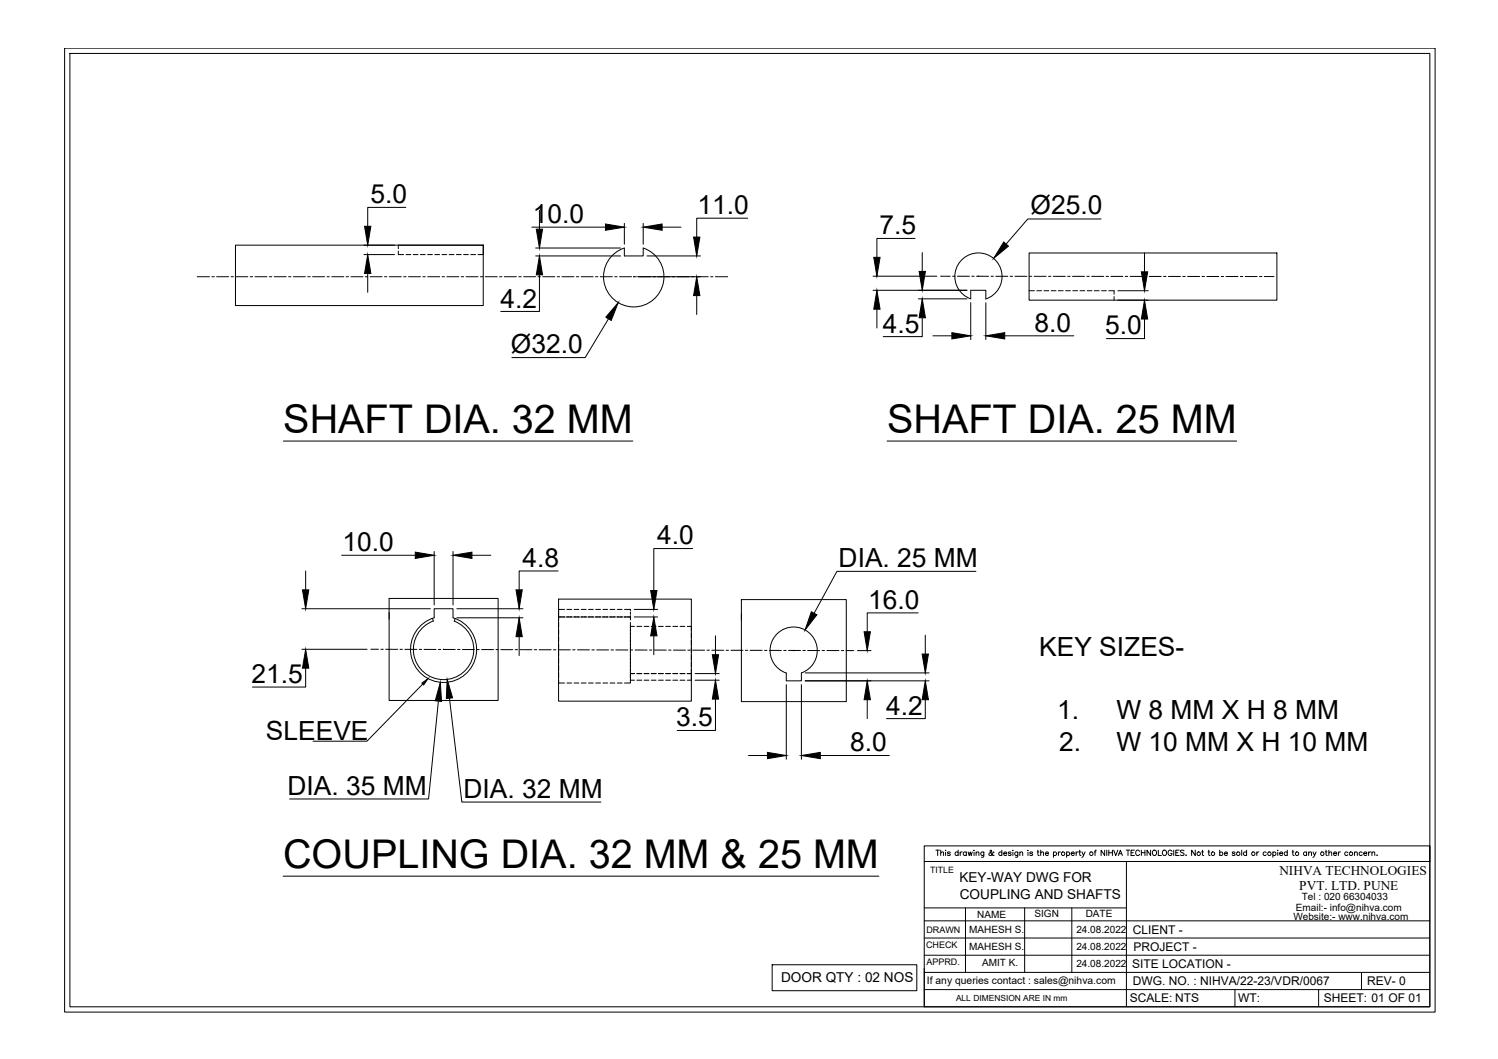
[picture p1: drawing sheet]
<svg xmlns="http://www.w3.org/2000/svg" width="420mm" height="297mm" viewBox="0 0 420 297" stroke-linecap="round" stroke-linejoin="round" font-family="sans-serif">
<!-- layer: 0 -->
<g fill="none" stroke="#000" stroke-width=".28">
<path d="M18.1 13.5h384.4v270.4h-384.4zM19.6 15h381.4v267.4h-381.4zM113.8 58.2h-10.7v5.3M151.3 59v5.3M55.3 77.6h3.5M59.4 77.6h.7M60.8 77.6h3.3M64.8 77.6h.7M66 68.8h69.5v16.9h-69.5zM66.1 77.6h3.4M70.2 77.6h.7M71.5 77.6h3.4"/>
<path d="M75.6 77.6h.6M76.9 77.6h3.4M80.9 77.6h.7M82.3 77.6h3.4M86.3 77.6h.7M87.7 77.6h3.3M91.7 77.6h.7M93.1 77.6h3.3M97.1 77.6h.7M98.4 77.6h3.4M102.1 71.4h8.6M102.1 68.8h8.6"/>
<path d="M102.5 77.6h.6M103.1 76.7v5.3M103.8 77.6h3.4M107.8 77.6h.7M109.2 77.6h3.4M111.7 70.4v1h1.5M113.2 77.6h.7M113.9 71.4h1.3M114.6 77.6h3.3M115.9 71.4h1.3M117.9 71.4h1.4M118.6 77.6h.7"/>
<path d="M119.9 71.4h1.4M120 77.6h3.3M122 71.4h1.3M124 71.4h1.3M124 77.6h.7M125.3 77.6h3.4M126 71.4h1.3M128 71.4h1.4M129.4 77.6h.6M130 71.4h1.4M130.7 77.6h3.4M132 71.4h1.4"/>
<path d="M134.8 77.6h.6M135.5 68.8v2.6h-1.4M135.5 68.8h-23.8v1M136.1 77.6h3.4M140.1 77.6h.7M141.5 77.6h3.3M145.5 77.6h.7M146.9 77.6h3.3M149.2 63.7h20.6M150.2 71.8h23.9M150.2 69.6h23.9M150.9 77.6h.7"/>
<path d="M151.3 77.1v10.3h-10.9M152.2 77.6h3.4M156.3 77.6h.6M157.6 77.6h3.4M161.7 77.6h.6M163 77.6h3.4M167 77.6h.7M168.4 77.6h3.3M171.5 71.9a8.4 8.4 0 0 1 3.6-2.3v2.2h5.3v-2.2a8.5 8.5 0 0 1 5 11.8 8.5 8.5 0 0 1-12.4 3.2 8.5 8.5 0 0 1-1.5-12.7zM172.4 77.6h.7M173.8 77.6h3.3M175.1 62.7v5.8"/>
<path d="M177.7 77.6h.8M177.8 77.6v.1M178.8 77.6h19.8M180.4 62.7v5.8M181.5 71.8h15M185.7 63.7h5.3M199.3 77.6h.7M200.7 77.6h3.4M209.7 61.2h-14.3v5.3M244.9 77.5h17.9M256.6 66.9h-10.7v5.3M258.7 70.8v5.3"/>
<path d="M263.8 77.5h2.7M267.2 77.5h.7M268.5 77.5h3.4M269.5 73.1a6.6 6.6 0 0 1 10.5 .9 6.6 6.6 0 0 1-3.5 9.9v-2.5h-4.2v2.4a6.6 6.6 0 0 1-2.8-10.7zM272.6 77.5h.6M273.9 77.5h3.4M274.3 77.5h.1M274.4 77.4v.1M278 77.5h.6M279.3 77.5h3.4M283.3 77.5h.7M284.7 77.5h3.3"/>
<path d="M288.6 71h69.5v13.2h-69.5zM288.7 77.5h.7M290.1 77.5h3.3M294.1 77.5h.7M295.4 77.5h3.4M299.5 77.5h.6M300.8 77.5h3.4M304.9 77.5h.6M306.2 77.5h3.4M308.8 61.4h-20.5l-6.1 7.1M310.2 77.5h.7M311.6 77.5h3.3"/>
<path d="M315.6 77.5h.7M317 77.5h3.3M321 77.5h.7M321 71v5.2M322.3 77.5h3.4M326.4 77.5h.6M327.7 77.5h3.4M331.8 77.5h.6M333.1 77.5h3.4M337.1 77.5h.7M338.5 77.5l3.3 .1M342.5 77.6h.7"/>
<path d="M343.9 77.6h3.3M347.9 77.6h.7M349.2 77.6h3.4M353.3 77.6h.7M354.6 77.6h2.7M170.7 89.4l-6.6 10.9h-20.5M195.4 82.9v5.3M244.9 81.4h26.3M245.9 86.7v5.3M257.6 83.8h13.6M258.7 89.1v5.3h-11M261.7 94.2h5.3"/>
<path d="M272.3 84.9v10.4M276.5 84.9v10.4M281.8 94.2h19.4M288.6 81.5h1.5M290.8 81.5h1.3M292.8 81.5h1.4M294.8 81.5h1.4M296.9 81.5h1.3M298.9 81.5h1.3M300.9 81.5h1.3M302.9 81.5h1.4M304.9 81.5h1.4"/>
<path d="M306.9 81.5h1.4M309 81.5h1.3M311 81.5h1.5v1M312.5 83.2v1M313.5 81.5h8.6M313.5 84.2h8.6M321 89.5v5.5h-10.7M79.5 123.7h98M248.8 123.7h98.1M95.8 155.7h20.7M121.8 154.7v15M127.1 154.7v15"/>
<path d="M132.4 155.7h5.3M194.3 153.9h-10.9v11.7M84.7 170.7h36M85.7 160.2v5.2M109.1 167.9h30.6v28.6h-30.6zM109.1 171.8v1.8M121.3 173.4l.3 .8M121.8 170.7h5.3v2.6a9.3 9.3 0 0 1 4.9 14.2 9.3 9.3 0 0 1-15.1 0 9.3 9.3 0 0 1 4.9-14.2zM127.7 173.5l-.3 .7a8.5 8.5 0 0 1 3.8 13.1 8.5 8.5 0 0 1-13.6-.1 8.5 8.5 0 0 1 3.9-13M128.1 170.7h18.6M128.1 173.3h18.6M145.6 178.6v5.3"/>
<path d="M156.5 160.2h-10.9v5.2M156.7 168h37.2v28.7h-37.2zM156.7 173.1v.8M156.7 174.6v1.3M156.7 176.6v1.3M156.7 178.6v1.4M156.7 173.1h1.8M158.3 170.9h-1.6v2.2M158.8 173.1h1.7M159 170.9h1.4M160.9 173.1h1.6M161 170.9h1.4"/>
<path d="M162.9 173.1h1.7M163.1 170.9h1.3M164.9 173.1h1.7M165.1 170.9h1.3M166.9 173.1h1.7M167.1 170.9h1.3M168.9 173.1h1.7M169.1 170.9h1.3M170.9 173.1h1.7M171.1 170.9h1.4M173 173.1h1.6M173.1 170.9h1.4"/>
<path d="M175 173.1h.7M175.2 173.1h1.6v.8M175.2 170.9h1.6v.4M176.8 172.7v.4h-.8M176.8 171.7v.6M176.8 174.6v13.4M176.8 175.7h1.2M177.9 173.1h6.5M177.9 170.9h6.5M178.6 175.7h1.4M180.7 175.7h1.3M182.7 175.7h1.3"/>
<path d="M183.4 178.3v5.3M184.7 175.7h1.3M186.7 175.7h1.4M188.7 175.7h1.4M190.7 175.7h1.4M192.8 175.7h1.1v1.2M193.9 177.6v1.4M193.9 179.6v1.4M200.7 178.3v5.3M207.9 168.2h29.5v28.6h-29.5zM207.9 172.1v1.9M217.6 178.1a6.6 6.6 0 0 1 10.5 .7 6.6 6.6 0 0 1-3.3 9.9v2.3h-4.3v-2.2a6.6 6.6 0 0 1-2.9-10.7z"/>
<path d="M257.5 171.9h-14.3v5.3M259.5 178.2v5.3M273.7 160.3h-39l-6.4 11.7M84.7 182.1h18.3M85.7 187.4v5.3h-14.9M104 182.1h2.2M106.8 182.1h.7M108.2 182.1h3.3M112.2 182.1h.7M113.6 182.1h3.3M117.6 182.1l.7 .1M118.6 191.9l-15.7 16h-15.1"/>
<path d="M118.9 182.2h3.4M123 196.7l-2.8 27.4h-39M123 182.2h.6M124.3 182.2h3.4M124.4 182.2h.1M124.4 182.1v.1M126.1 195.8l3.4 29.2h39M128.3 182.2h.7M129.7 182.2h3.4M133.7 182.2h.7M135.1 182.2h3.3M139.1 182.2h.7"/>
<path d="M140.5 182.2h3.3M144.5 182.2h.7M145.8 182.2h3.4M149.9 182.2h.6M151.2 182.2h3.4M155.3 182.3h.6M156.6 182.3h3.4M156.7 190.7v.9h1.6M156.7 180.6v1.4M156.7 182.7v1.3M156.7 184.7v1.3M156.7 186.7v1.3"/>
<path d="M156.7 188.7v1.3M159 191.6h1.4M160.6 182.3h.7M161 191.6h1.4M162 182.3h3.3M163.1 191.6h1.3M165.1 191.6h1.3M166 182.3h.7M167.1 191.6h1.3M167.4 182.3h3.3M169.1 191.6h1.3M171.1 191.6h1.4"/>
<path d="M171.4 182.3h.7M172.7 182.3h3.4M173.1 191.6h1.4M176.8 182.3h.6M176.8 187.7v1.2h1.2h-1.2v1.9h1.2M176.8 190.7v.9h-1.6M176.8 188.7v1.3M178.1 182.3h3.4M178.6 188.9h1.4M178.6 190.8h1.4M180.7 188.9h1.3M180.7 190.8h1.3"/>
<path d="M182.2 182.3h.6M182.7 188.9h1.3M182.7 190.8h1.3M183.5 182.3h3.4M184.7 188.9h1.3M184.7 190.8h1.3M186.7 188.9h1.4M186.7 190.8h1.4M187.5 182.3l.7 .1M188.7 188.9h1.4M188.7 190.8h1.4M188.9 182.4h3.3"/>
<path d="M190.7 188.9h1.4M190.7 190.8h1.4M192.9 182.4h.7M193.9 187.7v1.2h-1.1h1.1v1.9h-1.1M193.9 181.6v1.4M193.9 183.7v1.3M193.9 185.7v1.3M194.3 182.4h3.3M195 188.9h6.7M195 190.8h6.7M198.3 182.4h.7M199.6 182.4h3.4"/>
<path d="M200.7 196.1v8.8h-10.8M203.7 182.4h.6M205 182.4h3.4M209.1 182.4h.6M210.4 182.4h3.4M214.4 182.4h.7M215.8 182.4h3.4M219.8 182.4h.7M220.5 192v21M221.2 182.4h3.3M222.7 182.4v.1M224.8 192v21"/>
<path d="M225.2 182.5h.7M225.8 191h34.8M225.8 188.7h34.8M226.6 182.5h3.3M230.6 182.5h.6M231.9 182.5h3.4M236 182.5h.6M237.3 182.5h2.2M240.5 182.5h3.8M243.2 196.3v5.3M259.5 196.3v5.3h-10.8M209.9 211.9h5.3"/>
<path d="M230.1 211.9h19.4M259.2 237.3h141.8v4.3h-141.8zM262.5 238.5h1M263 238.5v1.5M263.9 239.3l.3-.3h.4l.1 1M263.9 238.5v1.5M265.2 238.5h.1M265.2 239v1M266.5 239.2l-.3-.2h-.4v.3l.6 .2 .1 .2-.3 .3-.5-.3M268.7 239.2a.48 .48 0 0 0-.7-.1 .48 .48 0 0 0 0 .7 .48 .48 0 0 0 .7-.1M268.7 238.5v1.5M269.3 239v1"/>
<path d="M269.9 239h-.4l-.2 .4M271 239.2a.48 .48 0 0 0-.7-.1 .48 .48 0 0 0 0 .7 .48 .48 0 0 0 .7-.1M271 239v1M271.5 239l.3 1 .3-1 .3 1 .3-1M273.1 238.5h.2zM273.2 239v1M273.8 239.3l.3-.3h.4l.1 1M273.8 239v1M275.9 239v1.3l-.6 .1M275.9 239.2a.48 .48 0 0 0-.7-.1 .48 .48 0 0 0 0 .7 .48 .48 0 0 0 .7-.1M278.8 239.1l-.1-.1a.91 .91 0 0 1-1.3 .8v-.4l.7-.6-.2-.3-.2 .2 .1 .3 .6 .9 .4-.1M281 239.2a.48 .48 0 0 0-.7-.1 .48 .48 0 0 0 0 .7 .48 .48 0 0 0 .7-.1"/>
<path d="M281 238.5v1.5M281.5 239.4h.9a.51 .51 0 0 0-.8-.2 .51 .51 0 0 0 0 .8 .51 .51 0 0 0 .8-.3M283.6 239.2l-.3-.2-.5 .2 .7 .3v.4l-.4 .1-.3-.3M284 238.5h.2zM284.1 239v1M285.5 239l-.1 1.3-.6 .1M285.5 239.2a.48 .48 0 0 0-.7-.1 .48 .48 0 0 0 0 .7 .48 .48 0 0 0 .7-.1M286 239.3l.4-.3h.4v1M286 239v1M288.3 238.5h.1M288.3 239v1M289.6 239.2l-.3-.2h-.4v.3l.7 .2v.2l-.3 .3-.5-.3"/>
<path d="M290.9 239h.5M291.1 238.5v1.2l.4 .3M291.9 239.3l.4-.3h.3l.1 1M291.9 238.5v1.5M293.2 239.4h.9a.51 .51 0 0 0-.8-.2 .51 .51 0 0 0 0 .8 .51 .51 0 0 0 .8-.3M295.5 239.2a.48 .48 0 0 1 .7-.1 .48 .48 0 0 1 0 .7 .48 .48 0 0 1-.7-.1M295.5 239v1.5M296.9 239v1M297.4 239h-.3l-.2 .4M299.2 239.2a.48 .48 0 0 1 .7-.1 .48 .48 0 0 1 0 .7 .48 .48 0 0 1-.7-.1M299.2 239v1.5M300.5 239.4h.8a.51 .51 0 0 0-.8-.2 .51 .51 0 0 0 0 .8 .51 .51 0 0 0 .8-.3"/>
<path d="M301.8 239v1M302.4 239h-.4l-.2 .4M302.6 239h.5M302.8 238.5v1.2l.4 .3M303.5 239l.4 1 .4-1M303.9 240l-.5 .5M306.9 239h.5M307.5 238.5l-.4 .2v1.3M309.8 238.5v1.5l-1-1.5v1.5M310.4 238.5v1.5M311 238.5v1.5M311 239.2h1"/>
<path d="M312 238.5v1.5M312.4 238.5l.5 1.5 .6-1.5M313.7 240l.5-1.5 .6 1.5M313.9 239.5h.7M315.9 238.5h1M316.4 238.5v1.5M317.2 239.2h.6M318.2 238.5h-1v1.5h1M319.6 238.8a.56 .56 0 0 0-.6-.3 .56 .56 0 0 0-.5 .5v.4a.56 .56 0 0 0 .5 .6 .56 .56 0 0 0 .6-.4M320.1 239.2h1M320.1 238.5v1.5M321.1 238.5v1.5"/>
<path d="M322.7 238.5v1.5l-1-1.5v1.5M323.4 238.7l.1-.2a.71 .71 0 0 1 .9 .7 .71 .71 0 0 1-.9 .7l-.3-.5zM324.9 238.5v1.5h.8M326.2 238.7l.1-.2a.71 .71 0 0 1 .9 .7 .71 .71 0 0 1-.9 .7l-.3-.5zM328.7 238.8a.56 .56 0 0 0-.6-.3 .56 .56 0 0 0-.5 .5v.4a.55 .55 0 0 0 .6 .6 .55 .55 0 0 0 .5-.6h-.3M329.2 238.5v1.5M329.8 239.2h.6M330.7 238.5h-.9v1.5h.9M332.1 238.7l-.4-.2-.6 .2 .1 .3 .9 .5-.4 .5-.6-.3M332.6 239.9h.1zM335.2 238.5v1.5l-1-1.5v1.5M337 239h.5"/>
<path d="M337.3 238.5v1.2l.3 .3M338.8 239h.5M339 238.5v1.2l.4 .3M342.1 239.2a.48 .48 0 0 1 .7-.1 .48 .48 0 0 1 0 .7 .48 .48 0 0 1-.7-.1M342.1 238.5v1.5M343.4 239.4h.9a.51 .51 0 0 0-.8-.2 .51 .51 0 0 0 0 .8 .51 .51 0 0 0 .8-.3M346.4 239.2l-.3-.2-.5 .2 .7 .3v.4l-.4 .1-.3-.3M348.3 238.5v1.5M349.6 239.2a.48 .48 0 0 0-.7-.1 .48 .48 0 0 0 0 .7 .48 .48 0 0 0 .7-.1M349.6 238.5v1.5M352.5 239v1M353.1 239h-.4l-.2 .4"/>
<path d="M355.1 239.2a.48 .48 0 0 0-.7-.1 .48 .48 0 0 0 0 .7 .48 .48 0 0 0 .7-.1M357 239.2a.48 .48 0 0 1 .7-.1 .48 .48 0 0 1 0 .7 .48 .48 0 0 1-.7-.1M357 239v1.5M358.3 238.5h.2zM358.4 239v1M358.9 239.4h.9a.51 .51 0 0 0-.8-.2 .51 .51 0 0 0 0 .8 .51 .51 0 0 0 .8-.3M361.1 239.2a.48 .48 0 0 0-.8-.1 .48 .48 0 0 0 0 .7 .48 .48 0 0 0 .8-.1M361.1 238.5v1.5M362.4 239h.5M362.6 238.5v1.2l.4 .3M366.5 239.2a.48 .48 0 0 0-.7-.1 .48 .48 0 0 0 0 .7 .48 .48 0 0 0 .7-.1M366.5 239v1"/>
<path d="M367.1 239.3l.3-.3h.4v1M367.1 239v1M368.3 239l.4 1 .4-1M368.7 240l-.5 .5M371.7 239h.5M371.9 238.5v1.2l.4 .3M372.7 239.3l.4-.3h.3l.1 1M372.7 238.5v1.5M374 239.4h.9a.51 .51 0 0 0-.8-.2 .51 .51 0 0 0 0 .8 .51 .51 0 0 0 .8-.3M375.4 239v1M376 239h-.4l-.2 .4M378 239.2a.48 .48 0 0 0-.7-.1 .48 .48 0 0 0 0 .7 .48 .48 0 0 0 .7-.1"/>
<path d="M379.9 239.3l.4-.3h.3l.1 1M379.9 239v1M382.1 239.2a.48 .48 0 0 0-.8-.1 .48 .48 0 0 0 0 .7 .48 .48 0 0 0 .8-.1M382.5 239.4h.9a.51 .51 0 0 0-.8-.2 .51 .51 0 0 0 0 .8 .51 .51 0 0 0 .8-.3M383.9 239v1M384.4 239h-.3l-.2 .4M384.8 239.3l.4-.3h.3l.1 1M384.8 239v1M386.2 239.9h.1zM401 237.3v45.1h-141.8v-40.8M79.4 245.8h167.1M259.2 258.3h141.8"/>
<path d="M259.2 254.7h56.7M261.6 241.6h139.4M270.8 254.7v18M287.4 254.7v18M300.6 254.7v18M315.9 241.6v40.8M216.6 270.6h40.5v7.3h-40.5zM259.2 272.7h141.8M259.2 267.9h141.8M259.2 263.1h141.8M259.2 277.6h141.8M346.4 277.6v4.8"/>
<path d="M369.8 277.6v4.8M381.9 272.7v4.9"/>
<circle cx="298.2" cy="239.4" r=".5"/>
<circle cx="306.1" cy="239.4" r=".5"/>
<circle cx="336.2" cy="239.4" r=".5"/>
<circle cx="340.2" cy="239.4" r=".5"/>
<circle cx="347.3" cy="239.4" r=".5"/>
<circle cx="351.5" cy="239.4" r=".5"/>
<circle cx="356" cy="239.4" r=".5"/>
<circle cx="363.8" cy="239.4" r=".5"/>
<circle cx="370.9" cy="239.4" r=".5"/>
<circle cx="378.9" cy="239.4" r=".5"/>
</g>
<g fill="#000" stroke="#000" stroke-width=".28">
<path d="M103.1 71.4l.9 5.3h-1.8zM102.2 63.5h1.8l-.9 5.3zM150.4 64.3h1.8l-.9 5.3zM151.3 71.8l.9 5.3h-1.8zM169.8 62.8l5.3 .9-5.3 .9zM180.4 63.7l5.3-.9v1.8zM194.5 66.5h1.8l-.9 5.3zM245.1 72.2h1.7l-.9 5.3zM257.8 76.1h1.8l-.9 5.3zM281.5 67.9l1.4 1.1-4.2 3.5zM320.1 76.2h1.8l-.9 5.3zM173.4 84.9l-2 5-1.5-.9z"/>
<path d="M195.4 77.6l.9 5.3h-1.8zM245.9 81.4l.9 5.3h-1.7zM258.7 83.8l.9 5.3h-1.8zM267 93.3l5.3 .9-5.3 .9zM276.5 94.2l5.3-.9v1.8zM321 84.2l.9 5.3h-1.8zM116.5 154.9l5.3 .8-5.3 .9zM127.1 155.7l5.3-.8v1.7zM84.8 165.4h1.8l-.9 5.3zM145.6 173.3l.9 5.3h-1.8zM144.7 165.4h1.8l-.9 5.3zM183.4 173.1l.9 5.2h-1.8z"/>
<path d="M182.5 165.6h1.8l-.9 5.3zM227.6 171.6l1.5 .8-3.3 4.3zM242.4 177.2h1.7l-.9 5.3zM85.7 182.1l.9 5.3h-1.8zM118.3 191.6l1.8-1.3-1.3 1.8zM123.5 191.4l.3 5.3-1.7-.1zM125.4 190.6l1.5 5.1-1.7 .2zM199.8 183.6h1.8l-.9 5.3zM200.7 190.8l.9 5.3h-1.8zM243.2 191l.9 5.3h-1.7zM258.6 183.5h1.8l-.9 5.2zM259.5 191l.9 5.3h-1.8z"/>
<path d="M215.2 211l5.3 .9-5.3 .9zM224.8 211.9l5.3-.9v1.8z"/>
</g>
<g font-size="11.1">
<text x="79.5" y="121.4">SHAFT DIA. 32 MM</text>
<text x="248.8" y="121.4">SHAFT DIA. 25 MM</text>
<text x="79.4" y="243.4">COUPLING DIA. 32 MM &amp; 25 MM</text>
</g>
<g font-size="7.4">
<text x="103.9" y="57">5.0</text>
<text x="149.4" y="62.6">10.0</text>
<text x="195.7" y="60">11.0</text>
<text x="246.7" y="65.7">7.5</text>
<text x="289" y="60.1">Ø25.0</text>
<text x="140.3" y="86.3">4.2</text>
<text x="247.6" y="93.3">4.5</text>
<text x="290.2" y="93">8.0</text>
<text x="310" y="93.8">5.0</text>
<text x="143.3" y="98.9">Ø32.0</text>
<text x="96.1" y="154.6">10.0</text>
<text x="184.3" y="152.7">4.0</text>
<text x="146.6" y="159">4.8</text>
<text x="235.2" y="159.1">DIA. 25 MM</text>
<text x="243.5" y="170.7">16.0</text>
<text x="291.5" y="184.1">KEY SIZES-</text>
<text x="70.6" y="191.6">21.5</text>
<text x="189.6" y="203.7">3.5</text>
<text x="248.6" y="200.5">4.2</text>
<text x="296.5" y="201.8">1.</text>
<text x="313.1" y="201.8">W 8 MM X H 8 MM</text>
<text x="74.6" y="207.4">SLEEVE</text>
<text x="238.5" y="210.8">8.0</text>
<text x="297.1" y="210.6">2.</text>
<text x="313.1" y="210.6">W 10 MM X H 10 MM</text>
<text x="80.6" y="222.9">DIA. 35 MM</text>
<text x="130" y="223.8">DIA. 32 MM</text>
</g>
<g font-size="3.8">
<text x="269.1" y="247.5">KEY-WAY DWG FOR</text>
<text x="269.2" y="252.1">COUPLING AND SHAFTS</text>
<text x="219.1" y="275.3">DOOR QTY : 02 NOS</text>
</g>
<g font-size="3.7">
<text x="358.8" y="245.5">NIHVA TECHNOLOGIES</text>
<text x="364.4" y="249.8">PVT. LTD. PUNE</text>
</g>
<g font-size="3.4">
<text x="317.8" y="261.9">CLIENT -</text>
<text x="317.9" y="266.7">PROJECT -</text>
<text x="317.5" y="271.5">SITE LOCATION -</text>
<text x="316.9" y="281.1">SCALE: NTS</text>
<text x="317.8" y="276.3">DWG. NO. : NIHVA/22-23/VDR/0067</text>
<text x="347.3" y="281.1">WT:</text>
<text x="371.3" y="281.1">SHEET: 01 OF 01</text>
<text x="383.4" y="276.3">REV- 0</text>
</g>
<text font-size="2.9" x="260" y="276">If any queries contact : sales@nihva.com</text>
<g font-size="2.8">
<text x="274.1" y="257.6">NAME</text>
<text x="290.1" y="257.3">SIGN</text>
<text x="304.5" y="257.3">DATE</text>
<text x="362.8" y="258">Website:- www.nihva.com</text>
<text x="363.5" y="255.4">Email:- info@nihva.com</text>
<text x="365.1" y="252.6">Tel : 020 66304033</text>
<text x="271.8" y="261.7">MAHESH S.</text>
<text x="301.9" y="261.7">24.08.2022</text>
<text x="271.8" y="266.5">MAHESH S.</text>
<text x="301.9" y="266.5">24.08.2022</text>
<text x="275.4" y="270.9">AMIT K.</text>
<text x="301.9" y="271.3">24.08.2022</text>
</g>
<g font-size="2.5">
<text x="260.9" y="244.7">TITLE</text>
<text x="259.9" y="261.7">DRAWN</text>
<text x="259.7" y="266">CHECK</text>
<text x="259.9" y="270.8">APPRD.</text>
</g>
<text font-size="2.4" x="268.2" y="280.8">ALL DIMENSION ARE IN mm</text>
</svg>
